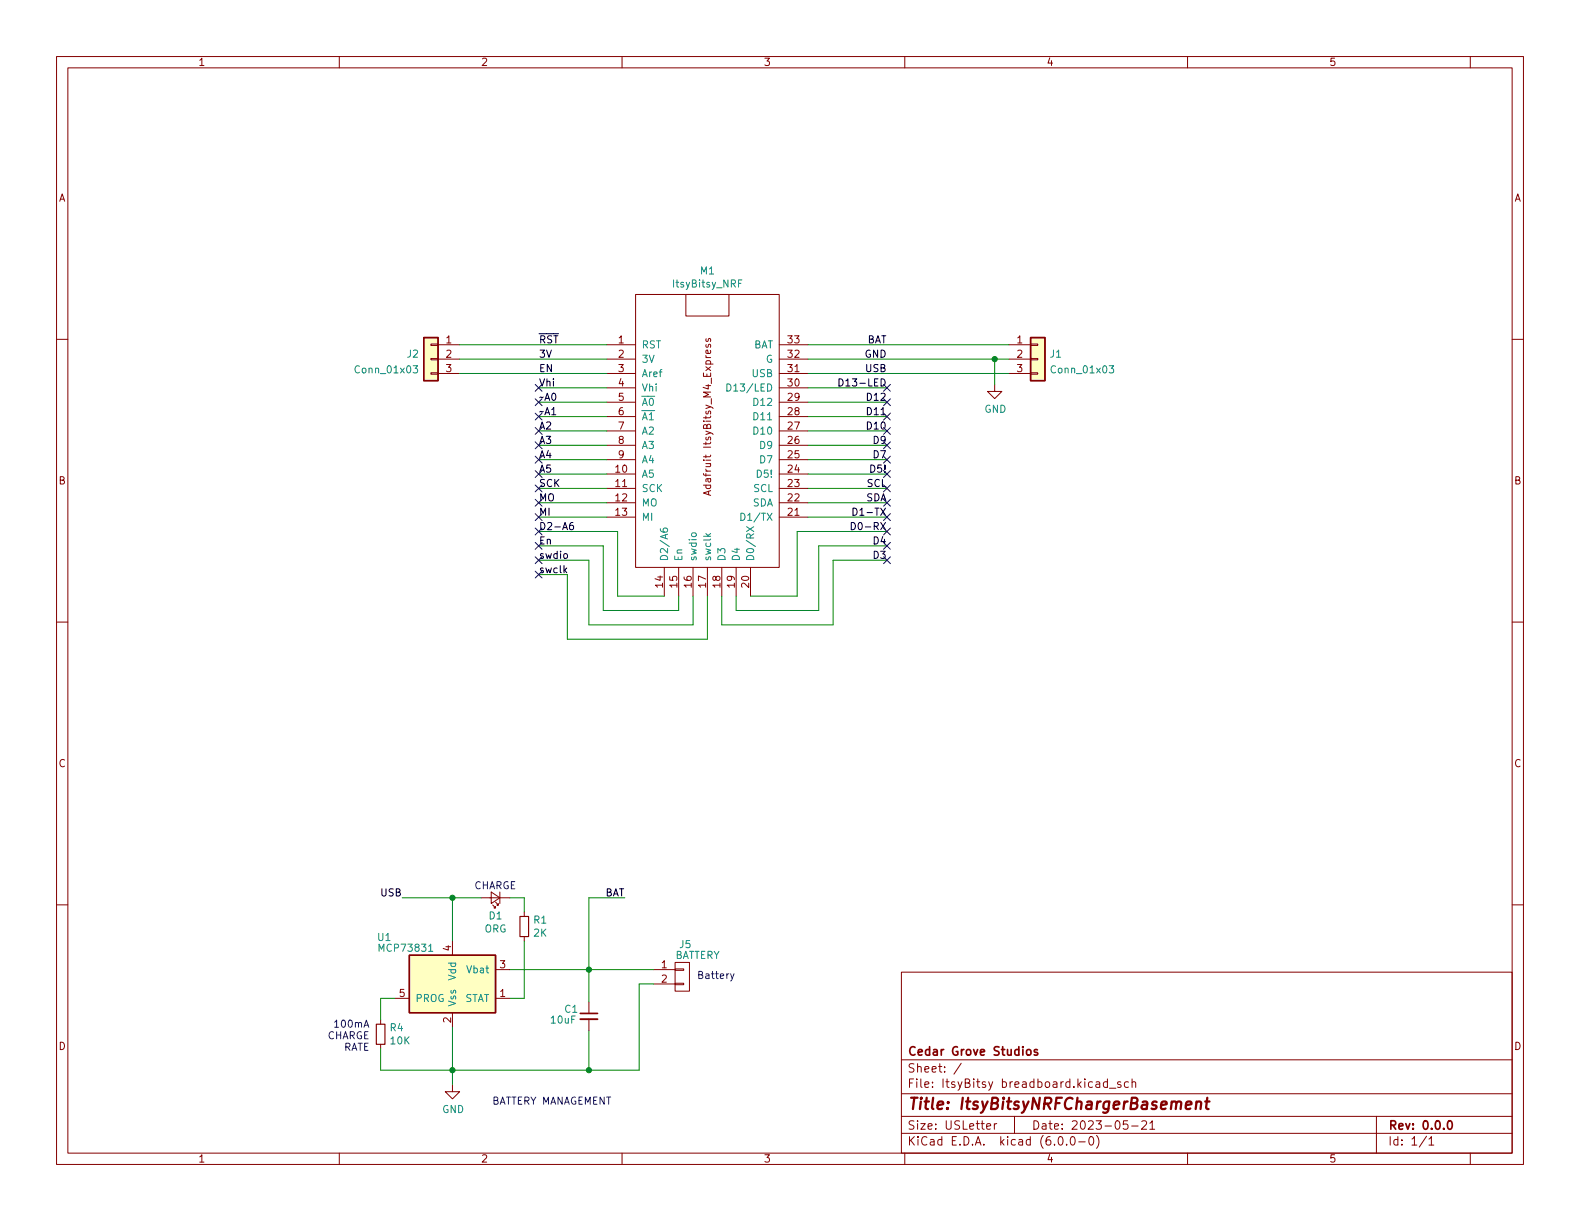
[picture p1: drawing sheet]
<svg xmlns="http://www.w3.org/2000/svg" width="279mm" height="216mm" viewBox="0 0 279 216" stroke-linecap="round" stroke-linejoin="round" font-family="sans-serif">
<g fill="none" stroke="#840000" stroke-width=".18">
<path d="M10 10h259.4v195.9h-259.4zM12 12h255.4v191.9h-255.4zM60 10v2M110 10v2M160 10v2M210 10v2M260 10v2M10 60h2M112.4 52.1h25.4v48.2h-25.4zM121.3 52.1h7.6v3.8h-7.6zM124.9 59.9l-.1 .3 .2 .2 .2-.1 .1-.4h.3v.5M267.4 60h2"/>
<path d="M76.2 65.9h1.3v.3h-1.3zM76.2 63.4h1.3v.2h-1.3zM76.2 60.8h1.3v.3h-1.3zM77.5 61h3.8M77.5 63.5h3.8M77.5 66h3.8M107.3 61h5.1M107.3 63.5h5.1M107.3 78.7h5.1M107.3 76.2h5.1M107.3 73.7h5.1M107.3 71.1h5.1"/>
<path d="M107.3 66h5.1M107.3 68.6h5.1M124.9 60.9l-.1 .3 .2 .2h.2l.1-.5h.3v.5M125.6 62l.1 .3-.2 .2-.6-.1v-.4l.2-.1 .1 .6M137.8 61h5.1M137.8 63.5h5.1M137.8 78.7h5.1M137.8 76.2h5.1M137.8 73.7h5.1M137.8 71.1h5.1M137.8 66h5.1M137.8 68.6h5.1"/>
<path d="M175.9 67.9v1.3h1.3l-1.3 1.3-1.3-1.3h1.3M178.4 61h3.8M178.4 63.5h3.8M178.4 66h3.8M182.2 65.9h1.3v.3h-1.3zM182.2 63.4h1.3v.2h-1.3zM182.2 60.8h1.3v.3h-1.3zM107.3 83.8h5.1M107.3 86.4h5.1M107.3 88.9h5.1M107.3 91.4h5.1M107.3 81.3h5.1"/>
<path d="M125.3 86.9v.6M125.7 86.8l-1.3 .4 1.3 .4M137.8 83.8h5.1M137.8 86.4h5.1M137.8 88.9h5.1M137.8 91.4h5.1M137.8 81.3h5.1M10 110h2M117.5 100.3v5.1M120 100.3v5.1M122.6 100.3v5.1M125.1 100.3v5.1"/>
<path d="M127.6 100.3v5.1M130.2 100.3v5.1M132.7 100.3v5.1M267.4 110h2M10 160h2M85.1 158.8h5.1M86.9 157.7l1.5 1.1-1.5 1zM87.6 159.5l.5 .5h-.2h.2v-.2M88.4 157.7v2.1M267.4 160h2M69.8 176.5h2.6M80 166.4v2.5"/>
<path d="M80 179.1v2.5M87.1 160l.5 .5h-.2h.2v-.2M87.6 171.5h2.6M87.6 176.5h2.6M92.7 161.3v.8M92.7 165.6v.8M104.1 177.2v2M115.6 171.5h3.8M115.6 174h3.8M119.4 173.9h1.5v.2h-1.5zM119.4 171.3h1.5v.3h-1.5zM119.4 170.2h2.5v5.1h-2.5z"/>
<path d="M159.4 171.9h108v32h-108zM67.3 180.3v.8M67.3 184.7v.7M80 191.8v1.2h1.3l-1.3 1.3-1.3-1.3h1.3M104.1 180.2v2M159.4 197.4h108M159.4 193.4h108M159.4 187.4h108M170 188l-1.3 1.9M174.5 199.2l.7-.2-.1-.3h-.4l-.2 .2v.7h.6M175.8 198.7v1M176.3 198.7h-.3l-.2 .3"/>
<path d="M179.4 197.4v3M193.8 191.4h.6l.1 .9M194.5 191.6l-.5 .1a.29 .29 0 0 0-.2 .3 .29 .29 0 0 0 .2 .3l.5-.1M195.8 191.4l-.4-.1-.3 .3v.4l.2 .2h.5M195.8 190.8v1.5M196.2 192.4h1.1M198.2 191.4l-.4-.1-.2 .2 .1 .2 .5 .2v.3h-.6M199.4 198.2h-.7l-.1 .7 .2-.2 .5 .1 .2 .2-.1 .5-.2 .2-.6-.2M199.5 191.4l-.4-.1-.3 .3v.4l.2 .2h.5M200.1 199.1h1.2M200.2 191.4l.2-.1 .4 .1v.9M200.2 190.8v1.5"/>
<path d="M201.9 198.3l.6-.1 .2 .1 .1 .3-1 1.1h1M203.3 198.6l.5-.4v1.5M203.3 199.7h.9M243.4 197.4v6.5M60 203.9v2M110 203.9v2M159.4 200.4h108M160 203.9v2M187.3 201h.2a.81 .81 0 0 1 .6 .6 .81 .81 0 0 1-.3 .8l-.2 .1a.81 .81 0 0 1-.6-.6 .81 .81 0 0 1 .3-.9zM188.6 202.3v.2M189.5 201h.1a.81 .81 0 0 1 .6 .6 .81 .81 0 0 1-.3 .8l-.1 .1a.81 .81 0 0 1-.6-.6 .81 .81 0 0 1 .3-.9zM190.8 201.9h1.1"/>
<path d="M192.8 201h.1a.81 .81 0 0 1 .6 .6 .81 .81 0 0 1-.3 .8l-.2 .1a.81 .81 0 0 1-.5-.6 .81 .81 0 0 1 .3-.9zM193.9 200.8a1.72 1.72 0 0 1 0 2.2M210 203.9v2M252.3 200.9l-1.3 1.9M252.7 201.4l.4-.4v1.5M252.7 202.5h.8M260 203.9v2"/>
</g>
<path d="M102.6 179.2h3.1M181.6 185.7l.2-.1 .4 .1 .1 .6-.1 .2-.4 .1-.2-.2zM183.5 185.7l-.4-.1-.2 .2 .1 .2 .5 .1v.4h-.6M256.2 198.2h.1a.81 .81 0 0 1 .6 .6 .81 .81 0 0 1-.3 .8l-.1 .1a.82 .82 0 0 1-.6-.6 .82 .82 0 0 1 .3-.9z" fill="none" stroke="#840000" stroke-width=".3"/>
<path d="M209.7 195.4l1-.2-.1-.3-.1-.1-.6 .1-.2 .9 .2 .3 .6-.1M211.6 195a.49 .49 0 0 1 .8 .1l-.1 1M211.6 194.8l-.2 1.3M213.1 194.8h.8M213.5 194.1l-.2 1.7 .1 .2 .3 .1" fill="none" stroke="#840000" stroke-width=".4"/>
<g fill="none" stroke="#008484" stroke-width=".18">
<path d="M130.6 50.1h.4M131.2 49.5h-.6v1.3M73.1 64.7h.7l-.4 .5 .4 .1v.5l-.2 .1-.5-.1M128.5 67.9a.64 .64 0 0 1 .8 .6 .64 .64 0 0 1-.8 .7zM196.1 64.7h.8l-.4 .5 .4 .1v.5l-.2 .1-.6-.1M116.8 93.5v.4a.85 .85 0 0 0 1.2 0l-.1-.5h-.4l-.2 .2v.3l.2 .2M122.3 94.3l.6-.1 .2 .1v.3l-.2 .3h-.4l-.2-.3zM124.8 94.3l.5 .5M125.7 94.3l-.5 .4M131 90.7a.64 .64 0 0 1 .8 .7 .64 .64 0 0 1-.8 .6zM132 93.1l1.3 .9M133.3 93.1l-1.3 .9"/>
<path d="M75.8 168.2h.7"/>
</g>
<g fill="#ffffc2" stroke="#ffffc2" stroke-width=".18">
<path d="M182.2 59.7h2.6v7.6h-2.6z"/>
<path d="M74.9 59.7h2.6v7.6h-2.6z"/>
<path d="M72.4 168.9h15.2v10.2h-15.2z"/>
</g>
<path d="M74.9 59.7h2.6v7.6h-2.6zM182.2 59.7h2.6v7.6h-2.6zM72.4 168.9h15.2v10.2h-15.2z" fill="none" stroke="#840000" stroke-width=".25"/>
<path d="M91.9 162.1h1.6v3.5h-1.6zM66.5 181.1h1.6v3.6h-1.6z" fill="none" stroke="#840000" stroke-width=".2"/>
<path d="M102.6 180.2h3.1" fill="none" stroke="#840000" stroke-width=".33"/>
<path d="M148.4 67a.64 .64 0 0 1 .7 .6 .64 .64 0 0 1-.7 .7zM99.8 98l.3-.1 .2 .2v.4l-.2 .2h-.3l-.1-.2zM101.3 92.4h-.3a.85 .85 0 0 0 0 1.3l.4-.2v-.4l-.2-.2h-.2l-.3 .2M150.5 92.4a.64 .64 0 0 1 .8 .6 .64 .64 0 0 1-.8 .7zM150.8 89.8a.64 .64 0 0 1 .8 .7 .64 .64 0 0 1-.8 .6zM99.9 100.8l.3 .5M100.2 100.4l-.5 .5" fill="none" stroke="#000" stroke-width=".18"/>
<path d="M129.2 172.2l.3 .8M129.8 172.2l-.4 1.1-.2 .2M59.2 180.7l.3-.3v1.2M59.2 181.6h.7" fill="none" stroke="#0000c2" stroke-width=".18"/>
<g fill="none" stroke="#008400" stroke-width=".18">
<path d="M81.3 66h26M81.3 61h26M81.3 63.5h26M95.2 68.6h12.1M95.2 73.7h12.1M95.2 71.1h12.1M95.2 78.7h12.1M95.2 76.2h12.1M142.9 66h35.5M142.9 68.6h13.9M142.9 61h35.5M142.9 63.5h35.5"/>
<path d="M142.9 73.7h13.9M142.9 71.1h13.9M142.9 78.7h13.9M142.9 76.2h13.9M175.9 63.5v4.4M95.2 99.1h8.9v11.4h18.5v-5.1M95.2 94h14v11.4h8.3M95.2 96.5h11.5v11.5h13.3v-2.6M95.2 91.4h12.1M95.2 88.9h12.1M95.2 86.4h12.1M95.2 83.8h12.1"/>
<path d="M95.2 81.3h12.1M142.9 91.4h13.9M142.9 88.9h13.9M142.9 86.4h13.9M142.9 83.8h13.9M142.9 81.3h13.9M156.8 99.1h-9.5v11.4h-19.7v-5.1M156.8 94h-15.8v11.4h-8.3M156.8 96.5h-12v11.5h-14.6v-2.6M95.2 101.6h5.1v11.4h24.8v-7.6M71.1 158.8h14M80 158.8v7.6"/>
<path d="M90.2 158.8h2.5v2.5M110.5 158.8h-6.4v18.4M69.8 176.5h-2.5v3.8M90.2 171.5h25.4M92.7 166.4v10.1h-2.5M115.6 174h-2.6v15.2h-45.7v-3.8M80 181.6v10.2M104.1 182.2v7"/>
</g>
<g fill="none" stroke="#000084" stroke-width=".18">
<path d="M94.6 75.6l1.3 1.2M94.6 68l1.3 1.2M94.6 73.1l1.3 1.2M94.6 70.5l1.3 1.2M94.6 78.1l1.3 1.2M95.9 75.6l-1.3 1.2M95.9 68l-1.3 1.2M95.9 73.1l-1.3 1.2M95.9 70.5l-1.3 1.2M95.9 78.1l-1.3 1.2M156.2 75.6l1.3 1.2M156.2 78.1l1.3 1.2"/>
<path d="M156.2 73.1l1.3 1.2M156.2 68l1.3 1.2M156.2 70.5l1.3 1.2M157.5 75.6l-1.3 1.2M157.5 78.1l-1.3 1.2M157.5 73.1l-1.3 1.2M157.5 68l-1.3 1.2M157.5 70.5l-1.3 1.2M94.6 83.2l1.3 1.2M94.6 95.9l1.3 1.2M94.6 93.4l1.3 1.2M94.6 85.8l1.3 1.2"/>
<path d="M94.6 88.3l1.3 1.2M94.6 98.5l1.3 1.2M94.6 80.7l1.3 1.2M94.6 90.8l1.3 1.2M95.9 83.2l-1.3 1.2M95.9 95.9l-1.3 1.2M95.9 93.4l-1.3 1.2M95.9 85.8l-1.3 1.2M95.9 88.3l-1.3 1.2M95.9 98.5l-1.3 1.2M95.9 80.7l-1.3 1.2M95.9 90.8l-1.3 1.2"/>
<path d="M156.2 95.9l1.3 1.2M156.2 93.4l1.3 1.2M156.2 83.2l1.3 1.2M156.2 80.7l1.3 1.2M156.2 85.8l1.3 1.2M156.2 90.8l1.3 1.2M156.2 88.3l1.3 1.2M156.2 98.5l1.3 1.2M157.5 95.9l-1.3 1.2M157.5 93.4l-1.3 1.2M157.5 83.2l-1.3 1.2M157.5 80.7l-1.3 1.2"/>
<path d="M157.5 85.8l-1.3 1.2M157.5 90.8l-1.3 1.2M157.5 88.3l-1.3 1.2M157.5 98.5l-1.3 1.2M94.6 101l1.3 1.2M95.9 101l-1.3 1.2"/>
</g>
<g fill="#008400" stroke="#008400" stroke-width=".18">
<circle cx="104.1" cy="171.5" r=".46"/>
<circle cx="175.9" cy="63.5" r=".46"/>
<circle cx="104.1" cy="189.2" r=".46"/>
<circle cx="80" cy="189.2" r=".46"/>
<circle cx="80" cy="158.8" r=".46"/>
</g>
<text font-size="2.8" fill="#840000" x="160.4" y="196.2">Title: ItsyBitsyNRFChargerBasement</text>
<g font-size="2.1" fill="#840000">
<text x="160.4" y="189.7">Sheet: /</text>
<text x="160.4" y="186.7">Cedar Grove Studios</text>
<text x="160.4" y="192.4">File: ItsyBitsy breadboard.kicad_sch</text>
<text x="160.4" y="202.5">KiCad E.D.A. kicad (6.0.0-0)</text>
<text x="160.4" y="199.7">Size: USLetter</text>
<text x="182.4" y="199.7">Date: 2023-05-21</text>
<text x="245.4" y="199.7">Rev: 0.0.0</text>
<text x="245.4" y="202.5">Id: 1/1</text>
</g>
<g font-size="1.8" fill="#840000">
<text x="35" y="11.6">1</text>
<text x="85" y="11.6">2</text>
<text x="135" y="11.6">3</text>
<text x="185" y="11.6">4</text>
<text x="235" y="11.6">5</text>
<text x="10.3" y="35.6">A</text>
<text x="267.7" y="35.6">A</text>
<text x="78.9" y="60.7">1</text>
<text x="78.9" y="63.2">2</text>
<text x="78.9" y="65.8">3</text>
<text x="109.4" y="60.7">1</text>
<text x="109.4" y="63.2">2</text>
<text x="109.4" y="65.8">3</text>
<text x="139.4" y="65.8">31</text>
<text x="139.4" y="63.2">32</text>
<text x="139.4" y="60.7">33</text>
<text x="179.8" y="60.7">1</text>
<text x="179.8" y="63.2">2</text>
<text x="179.8" y="65.8">3</text>
<text x="109.4" y="68.3">4</text>
<text x="109.4" y="70.9">5</text>
<text x="139.4" y="70.9">29</text>
<text x="139.4" y="68.3">30</text>
<text x="109.4" y="73.4">6</text>
<text x="109.4" y="75.9">7</text>
<text x="139.4" y="75.9">27</text>
<text x="139.4" y="73.4">28</text>
<text x="108.9" y="83.6">10</text>
<text x="109.4" y="78.5">8</text>
<text x="109.4" y="81">9</text>
<text x="139.4" y="83.6">24</text>
<text x="139.4" y="81">25</text>
<text x="139.4" y="78.5">26</text>
<text x="10.3" y="85.7">B</text>
<text x="108.9" y="86.1">11</text>
<text x="108.9" y="88.6">12</text>
<text x="125.7" y="86.6" transform="rotate(-90 125.7 86.6)">Adafruit ItsyBitsy_M4_Express</text>
<text x="139.4" y="88.6">22</text>
<text x="139.4" y="86.1">23</text>
<text x="267.7" y="85.7">B</text>
<text x="108.9" y="91.2">13</text>
<text x="139.4" y="91.2">21</text>
<text x="117.2" y="103.9" transform="rotate(-90 117.2 103.9)">14</text>
<text x="119.8" y="103.9" transform="rotate(-90 119.8 103.9)">15</text>
<text x="122.3" y="103.9" transform="rotate(-90 122.3 103.9)">16</text>
<text x="124.8" y="103.9" transform="rotate(-90 124.8 103.9)">17</text>
<text x="127.4" y="103.9" transform="rotate(-90 127.4 103.9)">18</text>
<text x="129.9" y="103.9" transform="rotate(-90 129.9 103.9)">19</text>
<text x="132.5" y="103.9" transform="rotate(-90 132.5 103.9)">20</text>
<text x="10.3" y="135.6">C</text>
<text x="267.7" y="135.6">C</text>
<text x="79.8" y="168.1" transform="rotate(-90 79.8 168.1)">4</text>
<text x="88.4" y="171.2">3</text>
<text x="117" y="171.2">1</text>
<text x="117" y="173.7">2</text>
<text x="70.6" y="176.3">5</text>
<text x="88.4" y="176.3">1</text>
<text x="10.3" y="185.7">D</text>
<text x="79.8" y="180.8" transform="rotate(-90 79.8 180.8)">2</text>
<text x="267.7" y="185.7">D</text>
<text x="35" y="205.6">1</text>
<text x="85" y="205.6">2</text>
<text x="135" y="205.6">3</text>
<text x="185" y="205.6">4</text>
<text x="235" y="205.6">5</text>
</g>
<g font-size="1.8" fill="#008484">
<text x="119.1" y="50.8">ItsyBitsy_NRF</text>
<text x="123.9" y="48.5">M1</text>
<text x="72" y="63.2">J2</text>
<text x="113.4" y="61.6">RST</text>
<text x="113.4" y="64.1">3V</text>
<text x="133.1" y="61.6">BAT</text>
<text x="135.4" y="64.1">G</text>
<text x="185.7" y="63.2">J1</text>
<text x="63.1" y="66">Conn_01x03</text>
<text x="113.4" y="66.7">Aref</text>
<text x="113.4" y="69.2">Vhi</text>
<text x="113.4" y="71.8">~{A0}</text>
<text x="129.5" y="69.2">D13/LED</text>
<text x="133" y="66.7">USB</text>
<text x="133.5" y="71.8">D12</text>
<text x="186.2" y="66">Conn_01x03</text>
<text x="113.4" y="74.3">~{A1}</text>
<text x="113.4" y="76.8">A2</text>
<text x="133.5" y="76.8">D10</text>
<text x="133.5" y="74.3">D11</text>
<text x="174.1" y="73">GND</text>
<text x="113.4" y="79.4">A3</text>
<text x="113.4" y="81.9">A4</text>
<text x="134.5" y="81.9">D7</text>
<text x="134.5" y="79.4">D9</text>
<text x="113.4" y="84.5">A5</text>
<text x="113.4" y="87">SCK</text>
<text x="113.4" y="89.5">MO</text>
<text x="133" y="89.5">SDA</text>
<text x="133.2" y="87">SCL</text>
<text x="133.9" y="84.5">D5!</text>
<text x="113.4" y="92.1">MI</text>
<text x="131.8" y="92.1">D1/TX</text>
<text x="118.1" y="99.3" transform="rotate(-90 118.1 99.3)">D2/A6</text>
<text x="120.6" y="99.3" transform="rotate(-90 120.6 99.3)">En</text>
<text x="123.2" y="99.3" transform="rotate(-90 123.2 99.3)">swdio</text>
<text x="125.7" y="99.3" transform="rotate(-90 125.7 99.3)">swclk</text>
<text x="128.3" y="99.3" transform="rotate(-90 128.3 99.3)">D3</text>
<text x="130.8" y="99.3" transform="rotate(-90 130.8 99.3)">D4</text>
<text x="133.3" y="99.3" transform="rotate(-90 133.3 99.3)">D0/RX</text>
<text x="66.8" y="166.4">U1</text>
<text x="85.6" y="164.9">ORG</text>
<text x="86.5" y="162.6">D1</text>
<text x="94.4" y="163.3">R1</text>
<text x="94.4" y="165.6">2K</text>
<text x="120.2" y="167.6">J5</text>
<text x="67.3" y="168.3">MCP73831</text>
<text x="80.6" y="173.3" transform="rotate(-90 80.6 173.3)">Vdd</text>
<text x="82.8" y="172.1">Vbat</text>
<text x="119.2" y="169.5">BATTERY</text>
<text x="73.4" y="177.2">PROG</text>
<text x="80.6" y="178.1" transform="rotate(-90 80.6 178.1)">Vss</text>
<text x="82" y="177.2">STAT</text>
<text x="99.9" y="179.1">C1</text>
<text x="69" y="182.3">R4</text>
<text x="69.1" y="184.7">10K</text>
<text x="97.5" y="181">10uF</text>
<text x="78.2" y="196.8">GND</text>
</g>
<g font-size="1.8">
<text x="95.2" y="63.2">3V</text>
<text x="95.2" y="60.7">~{RST}</text>
<text x="95.2" y="65.8">EN</text>
<text x="152.9" y="63.2">GND</text>
<text x="153.1" y="65.8">USB</text>
<text x="153.2" y="60.7">BAT</text>
<text x="95.2" y="70.9">~A0</text>
<text x="95.2" y="68.3">Vhi</text>
<text x="149.5" y="68.3">D13-LED</text>
<text x="153.6" y="70.9">D12</text>
<text x="95.2" y="75.9">A2</text>
<text x="95.2" y="73.4">~A1</text>
<text x="153.6" y="75.9">D10</text>
<text x="153.6" y="73.4">D11</text>
<text x="95.2" y="78.5">A3</text>
<text x="95.2" y="81">A4</text>
<text x="95.2" y="83.6">A5</text>
<text x="154" y="83.6">D5!</text>
<text x="154.6" y="78.5">D9</text>
<text x="154.6" y="81">D7</text>
<text x="95.2" y="86.1">SCK</text>
<text x="95.2" y="88.6">MO</text>
<text x="153.1" y="88.6">SDA</text>
<text x="153.3" y="86.1">SCL</text>
<text x="95.2" y="91.2">MI</text>
<text x="95.2" y="93.7">D2-A6</text>
<text x="151.5" y="93.7">D0-RX</text>
<text x="151.7" y="91.2">D1-TX</text>
<text x="95.2" y="101.3">swclk</text>
<text x="95.2" y="96.3">En</text>
<text x="95.2" y="98.8">swdio</text>
<text x="154.6" y="96.3">D4</text>
<text x="154.6" y="98.8">D3</text>
<text x="67.4" y="158.5">USB</text>
<text x="106.9" y="158.5">BAT</text>
</g>
<g font-size="1.8" fill="#0000c2">
<text x="83.8" y="157.2">CHARGE</text>
<text x="123.2" y="173.1">Battery</text>
<text x="57.7" y="183.7">CHARGE</text>
<text x="59.6" y="181.7">100mA</text>
<text x="60.6" y="185.8">RATE</text>
<text x="87" y="195.3">BATTERY MANAGEMENT</text>
</g>
</svg>
